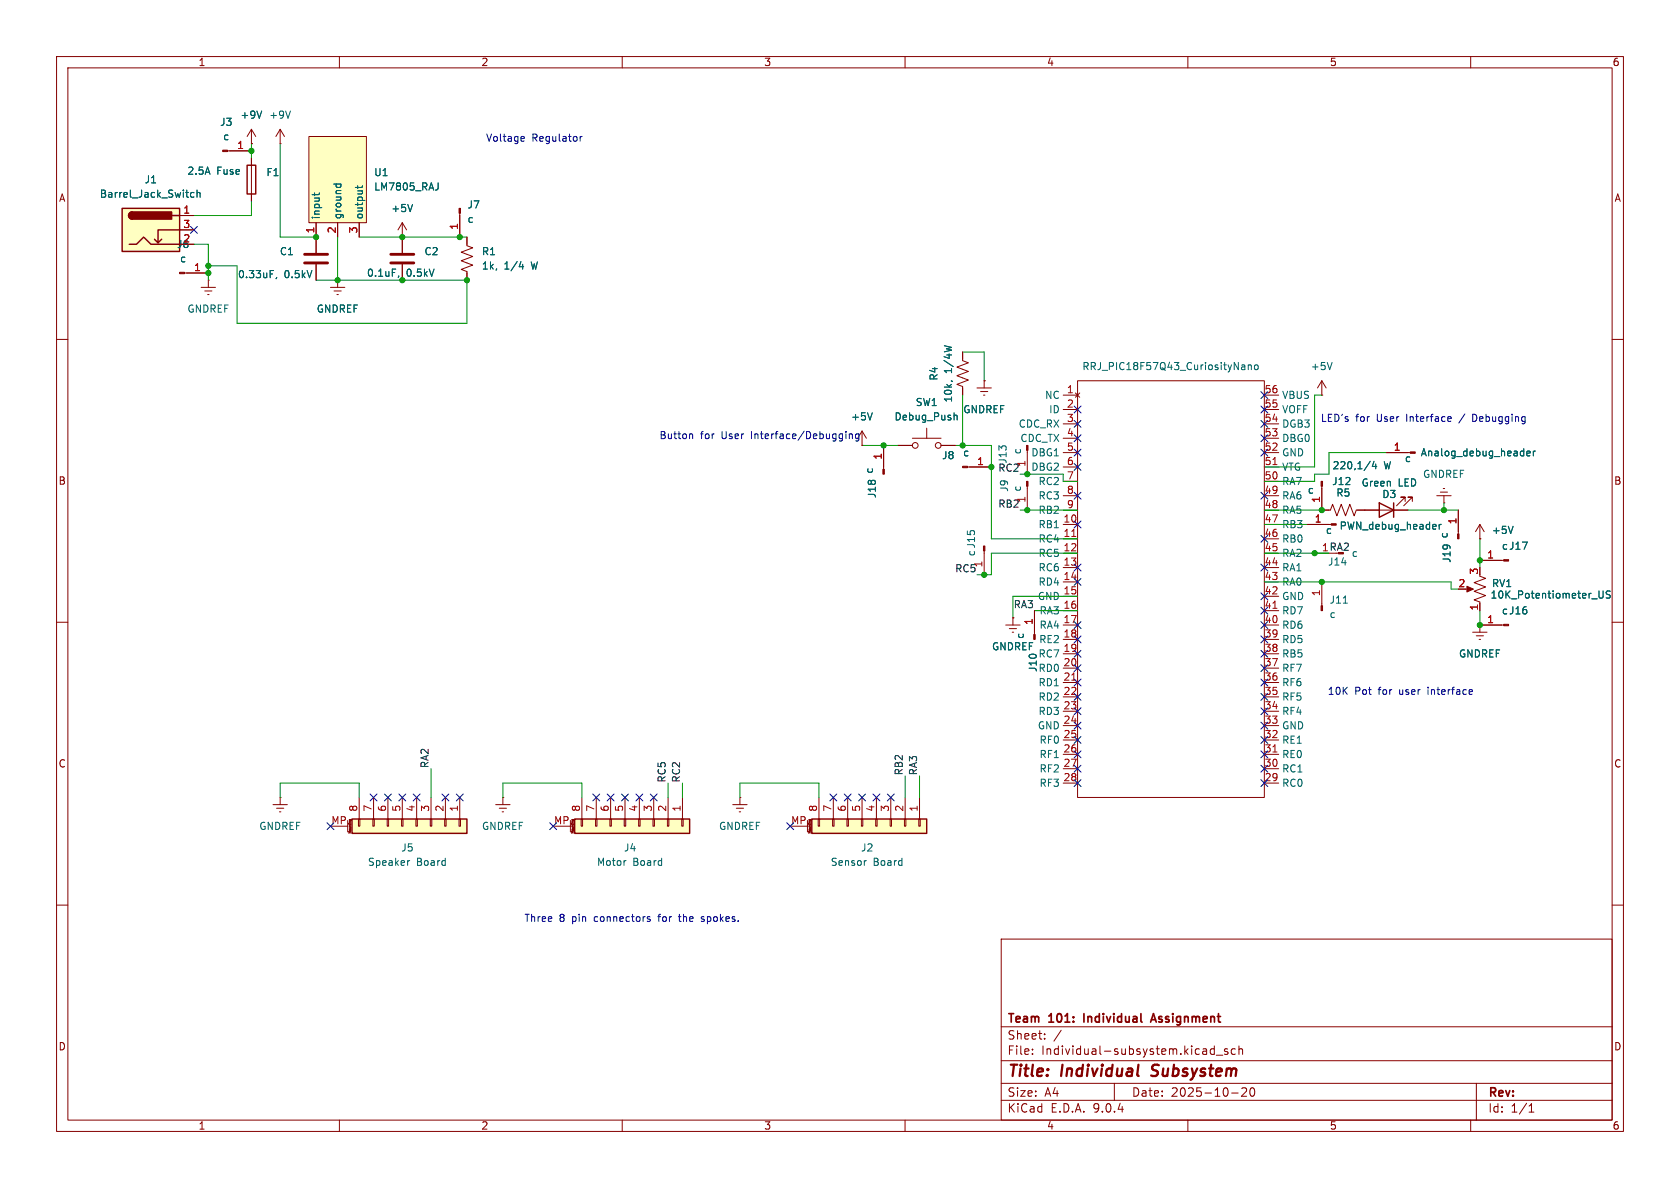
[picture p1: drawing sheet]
<svg xmlns="http://www.w3.org/2000/svg" width="297mm" height="210mm" viewBox="0 0 297 210" stroke-linecap="round" stroke-linejoin="round" font-family="sans-serif">
<g fill="none" stroke="#840000" stroke-width=".18">
<path d="M10 10h277v190h-277zM12 12h273v186h-273zM60 10v2M110 10v2M160 10v2M210 10v2M260 10v2M44.4 27.9v7.7M81.3 37.7v4.2M58.4 50.8h2.6M59.1 51.4h1.2M59.6 52.1h.2"/>
<path d="M59.7 49.5h.1M59.7 49.5v1.3M82.5 41.9v1.5l1.1 .4-2.1 .8 2.1 .7-2.1 .8 2.1 .8-2.1 .7 1 .4v1.5M10 60h2M285 60h2M245.1 80h4.2M254 87.6h2.5M254.6 87h1.3M255.1 86.4h.3M255.3 88.9h.1M255.3 87.6v1.3M257.8 90.2v4.2"/>
<path d="M261.6 95.3h.1M261.6 99.1h4.2M261.6 92.7l-.7 1.3M261.6 92.7l.8 1.3M261.6 92.7v2.6M10 110h2M261.6 110.5h4.2M285 110h2M10 160h2M177 166h108v32h-108zM285 160h2M60 198v2"/>
<path d="M110 198v2M160 198v2M177 194.5h108M177 191.5h108M177 187.5h108M177 181.5h108M182.5 186.3v.1M182.5 185.5v.1M184.7 183.6v.1M184.7 182.8v.1M187.6 182.1l-1.3 2M197 191.5v3"/>
<path d="M210 198v2M214 186.3l.2 .1 .5-.1M214.7 184.9v1.5M214.7 185.5l-.5-.1-.2 .1M215 186.5h1.2M217 185.5l-.3-.1-.2 .2v.2l.5 .2v.3h-.5M217.7 193.2h1.2M218.4 185.5l-.4-.1-.3 .3v.4l.1 .2h.6M219 185.5l.2-.1 .4 .1 .1 .9M219 184.9v1.5M220.3 192.4v.5l-.8 .9h.9M221.1 192.4l.2-.1a.81 .81 0 0 1 .6 .6 .81 .81 0 0 1-.3 .8l-.1 .1a.81 .81 0 0 1-.4-1.4z"/>
<path d="M260 198v2M261 191.5v6.5M270.3 196.6h.9M270.3 195.5l.4-.4v1.5"/>
</g>
<path d="M203.5 190.1l.3 .1M203.8 188.4l-.1 .2v.4" fill="none" stroke="#840000" stroke-width=".4"/>
<path d="M191.6 179.2v1.5M203.4 180.7l.5-1.5 .5 1.5M203.6 180.3h.7" fill="none" stroke="#840000" stroke-width=".3"/>
<g fill="#840000" stroke="#840000" stroke-width=".18">
<path d="M265.8 98.9h.9v.3h-.9z"/>
<path d="M265.8 110.4h.9v.2h-.9z"/>
<path d="M249.3 79.9h.9v.2h-.9z"/>
<path d="M257.7 94.4h.2v.9h-.2z"/>
<path d="M81.2 36.8h.2v.9h-.2z"/>
</g>
<path d="M91.8 47.1h.8M92.4 46.7v.9M271.1 79.7v.9M271.4 79.7l-.3 .3M267.5 93l-.4 1.3M269.9 80.2l.6-.2v-.2l-.4-.1-.2 .2 .1 .6h.5" fill="none" stroke="#006464" stroke-width=".18"/>
<path d="M43.7 29.2h1.5v5.1h-1.5z" fill="none" stroke="#840000" stroke-width=".25"/>
<path d="M21.6 36.8h10.1v7.7h-10.1z" fill="#ffffc2"/>
<path d="M21.6 36.8h10.1v7.7h-10.1zM23.4 37.5a.64 .64 0 0 0-.7 .6 .64 .64 0 0 0 .7 .6M30.5 38.1h1.2M22.9 43.2h1.2l1.3-1.3 1.3 1.3h5M28.6 42.3l-.7 .6M31.7 40.6h-3.8v2.3l-.6-.6" fill="none" stroke="#840000" stroke-width=".25"/>
<g fill="#840000" stroke="#840000" stroke-width=".25">
<path d="M22.9 37.7l.5-.2v1.2a.63 .63 0 0 1-.6-.4 .63 .63 0 0 1 .1-.6z"/>
<path d="M23.4 37.5h7v1.2h-7z"/>
</g>
<path d="M31.7 38.1h2.6M31.7 40.6h2.6M31.7 43.2h2.6" fill="none" stroke="#840000" stroke-width=".18"/>
<path d="M34.3 34.1l-.4-.1-.2 .3 .1 .5h.5M34.8 34.1l.2-.1 .3 .1 .1 .8M34.8 33.6v1.3" fill="none" stroke="#006464" stroke-width=".18"/>
<path d="M143.5 144.8h20.3v2.5h-20.3z" fill="#ffffc2"/>
<path d="M143.5 144.8h20.3v2.5h-20.3z" fill="none" stroke="#840000" stroke-width=".25"/>
<g fill="none" stroke="#840000" stroke-width=".18">
<path d="M188 69.9h2.5M188 72.4h2.5M188 74.9h2.5M188 77.5h2.5M190.1 69.5l.8 .7M190.5 67.3h33v73.7h-33zM190.9 69.5l-.8 .7M223.5 69.9h2.6M223.5 72.4h2.6M223.5 74.9h2.6M223.5 77.5h2.6M188 80h2.5"/>
<path d="M188 82.6h2.5M188 85.1h2.5M188 87.6h2.5M188 90.2h2.5M188 92.7h2.5M188 95.3h2.5M188 97.8h2.5M223.5 80h2.6M223.5 82.6h2.6M223.5 85.1h2.6M223.5 87.6h2.6M223.5 90.2h2.6"/>
<path d="M223.5 92.7h2.6M223.5 95.3h2.6M223.5 97.8h2.6M188 100.3h2.5M188 102.9h2.5M188 105.4h2.5M188 108h2.5M188 110.5h2.5M188 113h2.5M188 115.6h2.5M188 118.1h2.5M223.5 100.3h2.6"/>
<path d="M223.5 102.9h2.6M223.5 105.4h2.6M223.5 108h2.6M223.5 110.5h2.6M223.5 113h2.6M223.5 115.6h2.6M223.5 118.1h2.6M188 120.7h2.5M188 123.2h2.5M188 125.7h2.5M188 128.3h2.5M188 130.8h2.5"/>
<path d="M188 133.4h2.5M188 135.9h2.5M188 138.4h2.5M223.5 120.7h2.6M223.5 123.2h2.6M223.5 125.7h2.6M223.5 128.3h2.6M223.5 130.8h2.6M223.5 133.4h2.6M223.5 135.9h2.6M223.5 138.4h2.6M129.5 142.2h2.6"/>
<path d="M130.2 142.9h1.2M130.7 143.5h.2M130.8 141h.1M130.8 141v1.2M139.7 146.1h3M142.7 145v2.1M142.9 145.8h.3M143 144.9h.4v.1M143 144.9l.1 .1M143.1 145h.1M143.1 144.9h-.1M143.3 144.9h.1"/>
<path d="M143.3 147h-.4l.3 .1-.3 .1h.4M143.3 144.9v.1h-.2M143.4 145h.1M144.7 144.8h.2v1.3h-.2zM144.8 141v3.8M147.2 144.8h.2v1.3h-.2zM147.3 141v3.8M149.7 144.8h.3v1.3h-.3zM149.9 141v3.8M152.3 144.8h.2v1.3h-.2zM152.4 141v3.8M154.8 144.8h.3v1.3h-.3z"/>
<path d="M154.9 141v3.8M157.4 144.8h.2v1.3h-.2zM157.5 141v3.8M159.9 144.8h.2v1.3h-.2zM160 141v3.8M162.4 144.8h.3v1.3h-.3zM162.6 141v3.8"/>
</g>
<path d="M219.5 64.6h.5l.1 .7M219.5 65.3h.6M220.1 64.8l-.6 .1M220.7 64.6l.2-.1 .3 .1v.7M220.7 64.5v.8M221.8 64.6l.2-.1 .4 .1v.5l-.1 .2h-.3l-.2-.1zM153.2 152.1l-.3 .1" fill="none" stroke="#006464" stroke-width=".18"/>
<path d="M189.5 94.8h.7M225 82.1h.8M225 107.5h.8M189.5 120.2h.7M225 132.9h.8" fill="none" stroke="#a90000" stroke-width=".18"/>
<path d="M101.6 144.8h20.3v2.5h-20.3z" fill="#ffffc2"/>
<path d="M101.6 144.8h20.3v2.5h-20.3z" fill="none" stroke="#840000" stroke-width=".25"/>
<g fill="none" stroke="#840000" stroke-width=".18">
<path d="M32.6 48.3h4.2M158.7 78.7h2.6M161.3 77.5h5.1M163.8 75.7v1.8M166.4 78.7h2.5M97.8 146.1h3M100.8 145v2.1M101 145.8h.3M101.1 144.9h.4M101.1 144.9l.1 .1M101.2 145h.1M101.2 144.9h-.1"/>
<path d="M101.4 144.9h.1M101.4 147h-.4l.3 .1-.3 .1h.4M101.4 144.9v.1h-.2M101.5 144.9h.1M101.5 144.9v.1M102.7 144.8h.3v1.3h-.3zM102.9 141v3.8M105.3 144.8h.2v1.3h-.2zM105.4 141v3.8M107.8 144.8h.3v1.3h-.3zM107.9 141v3.8M110.4 144.8h.2v1.3h-.2z"/>
<path d="M110.5 141v3.8M112.9 144.8h.3v1.3h-.3zM113 141v3.8M115.4 144.8h.3v1.3h-.3zM115.6 141v3.8M118 144.8h.2v1.3h-.2zM118.1 141v3.8M120.5 144.8h.3v1.3h-.3zM120.6 141v3.8"/>
<circle cx="161.8" cy="78.7" r=".51"/>
<circle cx="165.9" cy="78.7" r=".51"/>
</g>
<path d="M168.7 73.5h.5v.7M110.6 152.1h.1" fill="none" stroke="#006464" stroke-width=".18"/>
<path d="M31.7 48.1h.9v.3h-.9z" fill="#840000" stroke="#840000" stroke-width=".18"/>
<path d="M62.2 144.8h20.3v2.5h-20.3z" fill="#ffffc2"/>
<path d="M243.8 88.9l2.6 1.3-2.6 1.2zM246.4 88.9v2.5M62.2 144.8h20.3v2.5h-20.3z" fill="none" stroke="#840000" stroke-width=".25"/>
<g fill="none" stroke="#840000" stroke-width=".18">
<path d="M35.6 50.8h2.5M36.2 51.4h1.3M36.7 52.1h.3M36.8 49.5h.1M36.8 49.5v1.3M55.9 41.9v2.8M55.9 46.7v2.8M152.4 78.7h.1M152.4 76.2l-.8 1.3M152.4 76.2l.8 1.3M152.4 76.2v2.5M156.2 78.7v4.3"/>
<path d="M233.7 69.9h.1M233.7 67.3l-.8 1.3M233.7 67.3l.7 1.3M233.7 67.3v2.6M171 82.6h4.3M231.1 92.7h4.3M233.7 86v4.2h1.5l.4-1 .7 2 .8-2 .8 2 .7-2 .8 2 .4-1h9.1M248.4 88.6v-.7h-.8h.8l-1.5 1.5M249.7 88.6v-.7h-.8h.8l-1.5 1.5M177.8 110.5h2.5M178.4 111.1h1.3M178.9 111.8h.3"/>
<path d="M179.1 109.2h.1M179.1 109.2v1.3M182.9 108v4.2M58.4 146.1h3.1M61.5 145v2.1M61.6 145.8h.4M61.8 144.9h.3v.1M61.8 144.9v.1M61.8 145h.1M61.8 144.9h.1M62 144.9h.1M62 147h-.4l.3 .1-.3 .1h.4"/>
<path d="M62 144.9v.1h-.2M62.1 145h.1M63.4 144.8h.2v1.3h-.2zM63.5 141v3.8M65.9 144.8h.3v1.3h-.3zM66 141v3.8M68.5 144.8h.2v1.3h-.2zM68.6 141v3.8M71 144.8h.2v1.3h-.2zM71.1 141v3.8M73.5 144.8h.3v1.3h-.3zM73.7 141v3.8"/>
<path d="M76.1 144.8h.2v1.3h-.2zM76.2 141v3.8M78.6 144.8h.3v1.3h-.3zM78.7 141v3.8M81.2 144.8h.2v1.3h-.2zM81.3 141v3.8M87.6 142.2h2.6M88.3 142.9h1.2M88.8 143.5h.2M88.9 141h.1M88.9 141v1.2"/>
</g>
<path d="M48.9 49l-.1 .3M154.2 73l-.4 1.2M235.5 64.1l-.4 1.2M242.2 81.5l-1 1.7M242.9 81.5l-.3 1h.8M243.2 82v.9M253.8 92.8l.1 .2-.6 .1M254.4 92.7v.8M254.8 92.7l-.4 .2M72.4 152.1l-.3 .2" fill="none" stroke="#006464" stroke-width=".18"/>
<path d="M53.8 45h4.1M53.8 46.5h4.1" fill="none" stroke="#840000" stroke-width=".51"/>
<g fill="#840000" stroke="#840000" stroke-width=".18">
<path d="M156.1 83h.2v.8h-.2z"/>
<path d="M182.8 112.2h.2v.8h-.2z"/>
<path d="M170.2 82.4h.8v.3h-.8z"/>
<path d="M233.6 85.1h.2v.9h-.2z"/>
<path d="M235.4 92.6h.8v.2h-.8z"/>
</g>
<path d="M54.6 24.1h10.2v15.3h-10.2z" fill="#ffffc2"/>
<g fill="none" stroke="#840000" stroke-width=".18">
<path d="M31.7 38.1h2.6M40.2 26.7h4.2M44.4 25.4h.1M44.4 22.9l-.7 1.2M44.4 22.9l.8 1.2M44.4 22.9v2.5M44.4 27.9v1.3M44.4 34.3v1.3M49.5 25.4h.1M49.5 22.9l-.7 1.2M49.5 22.9l.8 1.2M49.5 22.9v2.5"/>
<path d="M54.6 24.1h10.2v15.3h-10.2zM55.9 39.4v5.3M59.7 39.4v2.5M63.5 39.4v2.5M71.1 39.4l-.7 1.2M71.1 39.4l.8 1.2M71.1 39.4v5.3M81.3 38.1v3.8M31.7 40.6h2.6M31.7 43.2h2.6M33 48.3h3.8M55.9 46.7v2.8"/>
<path d="M59.7 49.5h.1M71.1 41.9h.1M71.1 46.7v2.8M82.5 41.9v1.3M82.5 48.3v1.2M152.4 78.7h.1M156.2 78.7v3.9M158.7 78.7h2.6M166.4 78.7h2.5M170.2 62.2v1.6l1 .3-2 .8 2 .8-2 .7 2 .8-2 .7 1 .4v1.6M172.7 68.6h2.6M173.4 69.2h1.2"/>
<path d="M173.9 69.9h.2M174 67.3h.1M174 67.3v1.3M181.6 79.6v4.2M171.4 82.6h3.9M174 97.4v4.2M181.6 86v4.2M231.1 92.7h3.8M232.4 97.8h3.8M233.7 86.4v3.8h1.2M240 90.2h3.8M245.1 80h3.8"/>
<path d="M246.4 90.2h2.5M257.8 90.2v3.8M261.6 95.3h.1M261.6 99.1h3.8M179.1 109.2h.1M182.9 108v3.8M233.7 102.9v4.2M259.1 104.1h1M260.3 111.8h2.6M261 112.4h1.3M261.5 113h.2M261.6 101.9l1 .3-2 .8 2 .8-2 .7 2 .8-2 .7 1 .4v1.6"/>
<path d="M261.6 110.5h.1M261.6 110.5v1.3M261.6 110.5h3.8M48.3 142.2h2.5M48.9 142.9h1.3M49.4 143.5h.3M49.5 141h.1M49.5 141v1.2"/>
</g>
<g fill="none" stroke="#006464" stroke-width=".18">
<path d="M46.3 19.6l-.5 1.3M51.3 19.6l-.4 1.3M34.3 34.1l-.4-.1-.2 .3 .1 .5h.5M34.8 34.1l.2-.1 .3 .1 .1 .8M34.8 33.6v1.3M55.6 34.1v.5M56.5 34.1l-.2 .3h-1.1M59 32.5h1.3M59.5 32.5l-.1 .4M60.2 32.5l.1 .4M63.2 32.8v.5M64.1 32.8l-.2 .3h-1.1"/>
<path d="M72.9 36.1l-.4 1.3M77.5 32.3v.9l-.4 .4M48.9 49l-.1 .3M70.5 48.8l-.1 .2M91.8 47.1h.8M92.4 46.7v.9M154.2 73l-.4 1.2M166.9 61.1l1.3 .3M168.2 67.3l.2 .2M168.7 73.5h.5v.7M271.1 79.7v.9M271.4 79.7l-.3 .3"/>
<path d="M242.2 81.5l-1 1.7M242.9 81.5l-.3 1h.8M243.2 82v.9M253.8 92.8l.1 .2-.6 .1M254.4 92.7v.8M254.8 92.7l-.4 .2M267.5 93l-.4 1.3M269.9 80.2l.6-.2v-.2l-.4-.1-.2 .2 .1 .6h.5M237.5 106.6h.7M282.7 104.5v1l.2 .2h.4l.1-.2v-1M284.7 104.5h-.5l-.2 .1v.3l.6 .3 .1 .3-.3 .2h-.5"/>
</g>
<path d="M69.1 45h4.1M69.1 46.5h4.1" fill="none" stroke="#840000" stroke-width=".51"/>
<g fill="#840000" stroke="#840000" stroke-width=".18">
<path d="M39.4 26.5h.8v.3h-.8z"/>
<path d="M181.5 78.7h.2v.9h-.2z"/>
<path d="M181.5 85.1h.2v.9h-.2z"/>
<path d="M173.9 96.5h.2v.9h-.2z"/>
<path d="M233.6 107.1h.2v.9h-.2z"/>
<path d="M259.3 103.6l1.2 .5-1.2 .5z"/>
</g>
<g fill="none" stroke="#009600" stroke-width=".18">
<path d="M44.4 25.4v2.5M44.4 35.6v2.5h-10.1M49.5 25.4v16.5h6.4M34.3 43.2h2.5v6.3M36.8 47h5.1v10.2h40.6v-7.7h-26.6M59.7 41.9v7.6M63.5 41.9h19M152.4 78.7h6.3M168.9 78.7h6.4v16.6h15.2M170.2 69.9v8.8M170.2 62.2h3.8v5.1M233.7 69.9h-1.3v12.7h-8.9"/>
<path d="M180.3 90.2h10.2M180.3 83.8h7.7v1.3h2.5M190.5 97.8h-15.2v3.8h-2.6M223.5 97.8h11.4M223.5 92.7h7.6M223.5 90.2h10.2M245.1 80h-10.2v3.8h-2.5v1.3h-8.9M248.9 90.2h8.9M255.3 88.9v1.3M261.6 95.3v5M182.9 108h7.6M190.5 105.4h-11.4v3.8"/>
<path d="M223.5 102.9h33v1.2h1.3M261.6 108v2.5M76.2 135.9v5.1M118.1 138.4v2.6M120.6 138.4v2.6M160 137.2v3.8M162.6 137.2v3.8M49.5 141v-2.6h14v2.6M88.9 141v-2.6h14v2.6M130.8 141v-2.6h14v2.6"/>
</g>
<g fill="none" stroke="#000084" stroke-width=".18">
<path d="M33.7 40l1.2 1.2M34.9 40l-1.2 1.2M189.9 74.3l1.2 1.2M189.9 79.4l1.2 1.2M189.9 76.9l1.2 1.2M189.9 71.8l1.2 1.2M191.1 74.3l-1.2 1.2M191.1 79.4l-1.2 1.2M191.1 76.9l-1.2 1.2M191.1 71.8l-1.2 1.2M222.9 76.9l1.2 1.2M222.9 71.8l1.2 1.2"/>
<path d="M222.9 74.3l1.2 1.2M222.9 79.4l1.2 1.2M222.9 69.2l1.2 1.3M224.1 69.2l-1.2 1.3M224.1 76.9l-1.2 1.2M224.1 71.8l-1.2 1.2M224.1 74.3l-1.2 1.2M224.1 79.4l-1.2 1.2M189.9 87l1.2 1.2M189.9 92.1l1.2 1.2M189.9 81.9l1.2 1.3M189.9 99.7l1.2 1.2"/>
<path d="M191.1 87l-1.2 1.2M191.1 92.1l-1.2 1.2M191.1 99.7l-1.2 1.2M191.1 81.9l-1.2 1.3M222.9 87l1.2 1.2M222.9 94.6l1.2 1.3M222.9 99.7l1.2 1.2M224.1 87l-1.2 1.2M224.1 94.6l-1.2 1.3M224.1 99.7l-1.2 1.2M189.9 102.3l1.2 1.2M189.9 115l1.2 1.2"/>
<path d="M189.9 117.5l1.2 1.2M189.9 112.4l1.2 1.2M189.9 109.9l1.2 1.2M191.1 102.3l-1.2 1.2M191.1 109.9l-1.2 1.2M191.1 115l-1.2 1.2M191.1 117.5l-1.2 1.2M191.1 112.4l-1.2 1.2M222.9 107.3l1.2 1.3M222.9 112.4l1.2 1.2M222.9 109.9l1.2 1.2M222.9 117.5l1.2 1.2"/>
<path d="M222.9 115l1.2 1.2M222.9 104.8l1.2 1.2M224.1 107.3l-1.2 1.3M224.1 112.4l-1.2 1.2M224.1 109.9l-1.2 1.2M224.1 117.5l-1.2 1.2M224.1 115l-1.2 1.2M224.1 104.8l-1.2 1.2M189.9 127.7l1.2 1.2M189.9 132.7l1.2 1.3M189.9 130.2l1.2 1.2M189.9 122.6l1.2 1.2"/>
<path d="M189.9 125.1l1.2 1.2M189.9 135.3l1.2 1.2M189.9 137.8l1.2 1.2M189.9 120l1.2 1.3M191.1 127.7l-1.2 1.2M191.1 132.7l-1.2 1.3M191.1 130.2l-1.2 1.2M191.1 122.6l-1.2 1.2M191.1 125.1l-1.2 1.2M191.1 137.8l-1.2 1.2M191.1 135.3l-1.2 1.2M191.1 120l-1.2 1.3"/>
<path d="M222.9 125.1l1.2 1.2M222.9 120l1.2 1.3M222.9 122.6l1.2 1.2M222.9 127.7l1.2 1.2M222.9 135.3l1.2 1.2M222.9 130.2l1.2 1.2M222.9 132.7l1.2 1.3M222.9 137.8l1.2 1.2M224.1 125.1l-1.2 1.2M224.1 120l-1.2 1.3M224.1 122.6l-1.2 1.2M224.1 127.7l-1.2 1.2"/>
<path d="M224.1 135.3l-1.2 1.2M224.1 130.2l-1.2 1.2M224.1 132.7l-1.2 1.3M224.1 137.8l-1.2 1.2M57.8 145.4l1.2 1.3M59 145.4l-1.2 1.3M65.4 140.4l1.2 1.2M66.6 140.4l-1.2 1.2M68 140.4l1.2 1.2M69.2 140.4l-1.2 1.2M70.5 140.4l1.2 1.2M71.7 140.4l-1.2 1.2"/>
<path d="M73.1 140.4l1.2 1.2M74.3 140.4l-1.2 1.2M78.1 140.4l1.2 1.2M79.3 140.4l-1.2 1.2M80.7 140.4l1.2 1.2M81.9 140.4l-1.2 1.2M97.2 145.4l1.2 1.3M98.4 145.4l-1.2 1.3M104.8 140.4l1.2 1.2M106 140.4l-1.2 1.2M107.3 140.4l1.3 1.2M108.6 140.4l-1.3 1.2"/>
<path d="M109.9 140.4l1.2 1.2M111.1 140.4l-1.2 1.2M112.4 140.4l1.2 1.2M113.6 140.4l-1.2 1.2M115 140.4l1.2 1.2M116.2 140.4l-1.2 1.2M139.1 145.4l1.2 1.3M140.3 145.4l-1.2 1.3M146.7 140.4l1.2 1.2M147.9 140.4l-1.2 1.2M149.3 140.4l1.2 1.2M150.5 140.4l-1.2 1.2"/>
<path d="M151.8 140.4l1.2 1.2M153 140.4l-1.2 1.2M154.3 140.4l1.2 1.2M155.5 140.4l-1.2 1.2M156.9 140.4l1.2 1.2M158.1 140.4l-1.2 1.2"/>
</g>
<g fill="none" stroke="#0000c2" stroke-width=".18">
<path d="M92.3 24.1l.3 .1 .1 .2-.6 .1M92.6 24.9l-.3 .1M102.6 24.1v.9M102.9 24.1l-.3 .3M122.1 76.7l.4 .2v.6M149.5 76.3v.1M149.5 76.7v.8M150.2 76.8l.1-.1 .3 .1 .1 .7M150.2 76.7v.8M151.8 76.8l-.3-.1-.3 .2 .2 .6h.4M151.8 76.7v1l-.2 .3-.3-.1M256.1 73.7h.4l.1 .3-.7 .1"/>
<path d="M256.5 74.4l-.4 .1M260.7 73.2h-.3v1.3h.3M260.1 121.9l.2 .3-.6 .1M260.3 122.7l-.2 .1M114.5 162.4l.4 .1 .1 .2-.2 .2-.4-.1M114.5 162.1h.4M119.9 162h.5M120.1 161.6l.1 1.2M124 162.8l.3 .1M124.3 162l-.3 .2v.2l.3 .1"/>
</g>
<g fill="#009600" stroke="#009600" stroke-width=".18">
<circle cx="233.7" cy="90.2" r=".46"/>
<circle cx="255.3" cy="90.2" r=".46"/>
<circle cx="71.1" cy="49.5" r=".46"/>
<circle cx="156.2" cy="78.7" r=".46"/>
<circle cx="71.1" cy="41.9" r=".46"/>
<circle cx="81.3" cy="41.9" r=".46"/>
<circle cx="82.5" cy="49.5" r=".46"/>
<circle cx="55.9" cy="41.9" r=".46"/>
<circle cx="36.8" cy="48.3" r=".46"/>
<circle cx="36.8" cy="47" r=".46"/>
<circle cx="59.7" cy="49.5" r=".46"/>
<circle cx="44.4" cy="26.7" r=".46"/>
<circle cx="175.3" cy="82.6" r=".46"/>
<circle cx="181.6" cy="83.8" r=".46"/>
<circle cx="181.6" cy="90.2" r=".46"/>
<circle cx="170.2" cy="78.7" r=".46"/>
<circle cx="174" cy="101.6" r=".46"/>
<circle cx="233.7" cy="102.9" r=".46"/>
<circle cx="261.6" cy="110.5" r=".46"/>
<circle cx="232.4" cy="97.8" r=".46"/>
<circle cx="261.6" cy="99.1" r=".46"/>
</g>
<g font-size="2.8" fill="#840000">
<text x="178" y="190.9">Title:</text>
<text x="187.7" y="190.9">Individual</text>
<text x="204.5" y="190.9">Subsystem</text>
</g>
<g font-size="2.1" fill="#840000">
<text x="178" y="184">Sheet:</text>
<text x="178" y="181.2">Team</text>
<text x="185.5" y="181.2">101:</text>
<text x="192.3" y="181.2">Individual</text>
<text x="204.9" y="181.2">Assignment</text>
<text x="178" y="186.7">File:</text>
<text x="184.1" y="186.7">Individual-subsystem.kicad_sch</text>
<text x="178" y="196.9">KiCad</text>
<text x="178" y="194.1">Size:</text>
<text x="184.7" y="194.1">A4</text>
<text x="185.7" y="196.9">E.D.A.</text>
<text x="193.3" y="196.9">9.0.4</text>
<text x="200" y="194.1">Date:</text>
<text x="207" y="194.1">2025-10-20</text>
<text x="263" y="194.3">Rev:</text>
<text x="263" y="196.9">Id:</text>
<text x="267.1" y="196.9">1/1</text>
</g>
<g font-size="1.8" fill="#840000">
<text x="35" y="11.9">1</text>
<text x="85" y="11.9">2</text>
<text x="135" y="11.9">3</text>
<text x="185" y="11.9">4</text>
<text x="235" y="11.9">5</text>
<text x="285" y="11.9">6</text>
<text x="10.3" y="35.9">A</text>
<text x="285.3" y="35.9">A</text>
<text x="10.3" y="85.9">B</text>
<text x="285.3" y="85.9">B</text>
<text x="10.3" y="135.9">C</text>
<text x="285.3" y="135.9">C</text>
<text x="10.3" y="185.9">D</text>
<text x="285.3" y="185.9">D</text>
<text x="35" y="199.9">1</text>
<text x="85" y="199.9">2</text>
<text x="135" y="199.9">3</text>
<text x="185" y="199.9">4</text>
<text x="235" y="199.9">5</text>
<text x="285" y="199.9">6</text>
</g>
<g font-size="1.8" fill="#006464">
<text x="38.8" y="22.5">J3</text>
<text x="42.4" y="21.2">+9V</text>
<text x="47.5" y="21.2">+9V</text>
<text x="39.4" y="25">c</text>
<text x="17.6" y="35.2">Barrel_Jack_Switch</text>
<text x="25.5" y="32.6">J1</text>
<text x="33" y="31.1">2.5A</text>
<text x="38.3" y="31.1">Fuse</text>
<text x="47" y="31.3">F1</text>
<text x="66" y="33.9">LM7805_RAJ</text>
<text x="66" y="31.3">U1</text>
<text x="56.7" y="38.9" transform="rotate(-90 56.7 38.9)">input</text>
<text x="60.6" y="38.9" transform="rotate(-90 60.6 38.9)">ground</text>
<text x="64.4" y="38.9" transform="rotate(-90 64.4 38.9)">output</text>
<text x="69.1" y="37.7">+5V</text>
<text x="82.6" y="37.1">J7</text>
<text x="82.6" y="39.6">c</text>
<text x="31.2" y="44">J6</text>
<text x="31.7" y="46.6">c</text>
<text x="49.4" y="45.3">C1</text>
<text x="74.9" y="45.3">C2</text>
<text x="85.1" y="45.3">R1</text>
<text x="85.1" y="47.9">1k,</text>
<text x="89.1" y="47.9">1/4</text>
<text x="94" y="47.9">W</text>
<text x="42" y="49.4">0.33uF,</text>
<text x="50.2" y="49.4">0.5kV</text>
<text x="64.8" y="49.1">0.1uF,</text>
<text x="71.8" y="49.1">0.5kV</text>
<text x="33" y="55.5">GNDREF</text>
<text x="55.9" y="55.5">GNDREF</text>
<text x="191.2" y="65.6">RRJ_PIC18F57Q43_CuriosityNano</text>
<text x="231.6" y="65.6">+5V</text>
<text x="161.8" y="72">SW1</text>
<text x="166" y="67.4" transform="rotate(-90 166 67.4)">R4</text>
<text x="168.5" y="71.3" transform="rotate(-90 168.5 71.3)">10k,</text>
<text x="168.5" y="66" transform="rotate(-90 168.5 66)">1/4W</text>
<text x="184.6" y="70.7">NC</text>
<text x="226.6" y="70.7">VBUS</text>
<text x="150.4" y="74.5">+5V</text>
<text x="158" y="74.5">Debug_Push</text>
<text x="170.2" y="73.3">GNDREF</text>
<text x="180" y="75.8">CDC_RX</text>
<text x="185.4" y="73.3">ID</text>
<text x="226.6" y="73.3">VOFF</text>
<text x="226.6" y="75.8">DGB3</text>
<text x="154.5" y="83.8" transform="rotate(-90 154.5 83.8)">c</text>
<text x="166.4" y="81.4">J8</text>
<text x="170.2" y="80.9">c</text>
<text x="180.3" y="78.3">CDC_TX</text>
<text x="180.7" y="80.4" transform="rotate(-90 180.7 80.4)">c</text>
<text x="182.2" y="80.9">DBG1</text>
<text x="182.2" y="83.4">DBG2</text>
<text x="226.6" y="78.3">DBG0</text>
<text x="226.6" y="80.9">GND</text>
<text x="226.6" y="83.4">VTG</text>
<text x="235.5" y="83.2">220,1/4</text>
<text x="244.6" y="83.2">W</text>
<text x="248.3" y="81.9">c</text>
<text x="251.1" y="80.9">Analog_debug_header</text>
<text x="155" y="88.2" transform="rotate(-90 155 88.2)">J18</text>
<text x="178.4" y="87" transform="rotate(-90 178.4 87)">J9</text>
<text x="180.7" y="87" transform="rotate(-90 180.7 87)">c</text>
<text x="183.5" y="86">RC2</text>
<text x="183.5" y="88.5">RC3</text>
<text x="226.6" y="86">RA7</text>
<text x="226.6" y="88.5">RA6</text>
<text x="231.1" y="87.5">c</text>
<text x="235.4" y="86">J12</text>
<text x="236.1" y="88">R5</text>
<text x="240.6" y="86.2">Green</text>
<text x="244.3" y="88.2">D3</text>
<text x="247.2" y="86.2">LED</text>
<text x="251.5" y="84.7">GNDREF</text>
<text x="183.5" y="91">RB2</text>
<text x="183.5" y="93.6">RB1</text>
<text x="226.6" y="91">RA5</text>
<text x="226.6" y="93.6">RB3</text>
<text x="234.3" y="94.6">c</text>
<text x="236.7" y="93.8">PWN_debug_header</text>
<text x="256.1" y="95.3" transform="rotate(-90 256.1 95.3)">c</text>
<text x="263.6" y="94.6">+5V</text>
<text x="172.6" y="98.4" transform="rotate(-90 172.6 98.4)">c J15</text>
<text x="183.5" y="96.1">RC4</text>
<text x="183.5" y="98.7">RC5</text>
<text x="183.5" y="101.2">RC6</text>
<text x="226.6" y="96.1">RB0</text>
<text x="226.6" y="98.7">RA2</text>
<text x="226.6" y="101.2">RA1</text>
<text x="234.7" y="100.2">J14</text>
<text x="238.9" y="98.7">c</text>
<text x="256.6" y="99.6" transform="rotate(-90 256.6 99.6)">J19</text>
<text x="265.4" y="97.4">c J17</text>
<text x="183.4" y="106.3">GND</text>
<text x="183.5" y="103.7">RD4</text>
<text x="226.6" y="103.7">RA0</text>
<text x="226.6" y="106.3">GND</text>
<text x="235" y="106.9">J11</text>
<text x="263.4" y="106">10K_Potentiometer_US</text>
<text x="263.7" y="104">RV1</text>
<text x="181.2" y="113" transform="rotate(-90 181.2 113)">c</text>
<text x="183.6" y="113.9">RE2</text>
<text x="183.7" y="108.8">RA3</text>
<text x="183.7" y="111.4">RA4</text>
<text x="226.6" y="108.8">RD7</text>
<text x="226.6" y="111.4">RD6</text>
<text x="226.6" y="113.9">RD5</text>
<text x="235" y="109.4">c</text>
<text x="265.4" y="108.8">c J16</text>
<text x="175.3" y="115.2">GNDREF</text>
<text x="183.5" y="118.9" transform="rotate(-90 183.5 118.9)">J10</text>
<text x="183.5" y="116.4">RC7</text>
<text x="183.5" y="119">RD0</text>
<text x="226.6" y="116.4">RB5</text>
<text x="226.6" y="119">RF7</text>
<text x="257.8" y="116.4">GNDREF</text>
<text x="183.5" y="121.5">RD1</text>
<text x="183.5" y="124.1">RD2</text>
<text x="226.6" y="121.5">RF6</text>
<text x="226.6" y="124.1">RF5</text>
<text x="183.4" y="129.1">GND</text>
<text x="183.5" y="126.6">RD3</text>
<text x="183.7" y="131.7">RF0</text>
<text x="226.6" y="126.6">RF4</text>
<text x="226.6" y="129.1">GND</text>
<text x="226.6" y="131.7">RE1</text>
<text x="183.7" y="134.2">RF1</text>
<text x="183.7" y="136.8">RF2</text>
<text x="226.6" y="134.2">RE0</text>
<text x="226.6" y="136.8">RC1</text>
<text x="183.7" y="139.3">RF3</text>
<text x="226.6" y="139.3">RC0</text>
<text x="45.7" y="146.9">GNDREF</text>
<text x="85.1" y="146.9">GNDREF</text>
<text x="127" y="146.9">GNDREF</text>
<text x="64.9" y="153.3">Speaker</text>
<text x="70.8" y="150.7">J5</text>
<text x="73.6" y="153.3">Board</text>
<text x="105.4" y="153.3">Motor</text>
<text x="110.2" y="150.7">J4</text>
<text x="111.9" y="153.3">Board</text>
<text x="146.8" y="153.3">Sensor</text>
<text x="152.1" y="150.7">J2</text>
<text x="154.4" y="153.3">Board</text>
</g>
<g font-size="1.8" fill="#a90000">
<text x="41.8" y="26.4">1</text>
<text x="32.3" y="37.8">1</text>
<text x="32.3" y="40.4">3</text>
<text x="55.6" y="41.3" transform="rotate(-90 55.6 41.3)">1</text>
<text x="59.4" y="41.3" transform="rotate(-90 59.4 41.3)">2</text>
<text x="63.2" y="41.3" transform="rotate(-90 63.2 41.3)">3</text>
<text x="81" y="40.7" transform="rotate(-90 81 40.7)">1</text>
<text x="32.3" y="42.9">2</text>
<text x="34.2" y="48">1</text>
<text x="188.5" y="69.6">1</text>
<text x="223.5" y="69.6">56</text>
<text x="188.5" y="72.1">2</text>
<text x="188.5" y="74.7">3</text>
<text x="188.5" y="77.2">4</text>
<text x="223.5" y="72.1">55</text>
<text x="223.5" y="74.7">54</text>
<text x="223.5" y="77.2">53</text>
<text x="156" y="81.4" transform="rotate(-90 156 81.4)">1</text>
<text x="172.6" y="82.3">1</text>
<text x="188.5" y="79.8">5</text>
<text x="188.5" y="82.3">6</text>
<text x="223.5" y="79.8">52</text>
<text x="223.5" y="82.3">51</text>
<text x="246.3" y="79.8">1</text>
<text x="188.5" y="84.8">7</text>
<text x="188.5" y="87.4">8</text>
<text x="188.5" y="89.9">9</text>
<text x="223.5" y="84.8">50</text>
<text x="223.5" y="87.4">49</text>
<text x="223.5" y="89.9">48</text>
<text x="233.4" y="89" transform="rotate(-90 233.4 89)">1</text>
<text x="187.9" y="92.5">10</text>
<text x="187.9" y="95">11</text>
<text x="223.5" y="92.5">47</text>
<text x="223.5" y="95">46</text>
<text x="232.3" y="92.5">1</text>
<text x="257.6" y="92.8" transform="rotate(-90 257.6 92.8)">1</text>
<text x="187.9" y="97.5">12</text>
<text x="187.9" y="100.1">13</text>
<text x="223.5" y="97.5">45</text>
<text x="223.5" y="100.1">44</text>
<text x="261.4" y="101.7" transform="rotate(-90 261.4 101.7)">3</text>
<text x="262.8" y="98.8">1</text>
<text x="187.9" y="102.6">14</text>
<text x="187.9" y="105.2">15</text>
<text x="187.9" y="107.7">16</text>
<text x="223.5" y="102.6">43</text>
<text x="223.5" y="105.2">42</text>
<text x="223.5" y="107.7">41</text>
<text x="233.4" y="105.5" transform="rotate(-90 233.4 105.5)">1</text>
<text x="257.7" y="103.9">2</text>
<text x="182.6" y="110.6" transform="rotate(-90 182.6 110.6)">1</text>
<text x="187.9" y="110.2">17</text>
<text x="187.9" y="112.8">18</text>
<text x="223.5" y="110.2">40</text>
<text x="223.5" y="112.8">39</text>
<text x="261.4" y="108" transform="rotate(-90 261.4 108)">1</text>
<text x="262.8" y="110.2">1</text>
<text x="187.9" y="115.3">19</text>
<text x="187.9" y="117.9">20</text>
<text x="223.5" y="115.3">38</text>
<text x="223.5" y="117.9">37</text>
<text x="187.9" y="120.4">21</text>
<text x="187.9" y="122.9">22</text>
<text x="187.9" y="125.5">23</text>
<text x="223.5" y="120.4">36</text>
<text x="223.5" y="122.9">35</text>
<text x="223.5" y="125.5">34</text>
<text x="187.9" y="128">24</text>
<text x="187.9" y="130.6">25</text>
<text x="223.5" y="128">33</text>
<text x="223.5" y="130.6">32</text>
<text x="187.9" y="133.1">26</text>
<text x="187.9" y="135.6">27</text>
<text x="223.5" y="133.1">31</text>
<text x="223.5" y="135.6">30</text>
<text x="63.2" y="143.6" transform="rotate(-90 63.2 143.6)">8</text>
<text x="65.8" y="143.6" transform="rotate(-90 65.8 143.6)">7</text>
<text x="68.3" y="143.6" transform="rotate(-90 68.3 143.6)">6</text>
<text x="70.9" y="143.6" transform="rotate(-90 70.9 143.6)">5</text>
<text x="73.4" y="143.6" transform="rotate(-90 73.4 143.6)">4</text>
<text x="75.9" y="143.6" transform="rotate(-90 75.9 143.6)">3</text>
<text x="78.5" y="143.6" transform="rotate(-90 78.5 143.6)">2</text>
<text x="81" y="143.6" transform="rotate(-90 81 143.6)">1</text>
<text x="102.6" y="143.6" transform="rotate(-90 102.6 143.6)">8</text>
<text x="105.2" y="143.6" transform="rotate(-90 105.2 143.6)">7</text>
<text x="107.7" y="143.6" transform="rotate(-90 107.7 143.6)">6</text>
<text x="110.2" y="143.6" transform="rotate(-90 110.2 143.6)">5</text>
<text x="112.8" y="143.6" transform="rotate(-90 112.8 143.6)">4</text>
<text x="115.3" y="143.6" transform="rotate(-90 115.3 143.6)">3</text>
<text x="117.9" y="143.6" transform="rotate(-90 117.9 143.6)">2</text>
<text x="120.4" y="143.6" transform="rotate(-90 120.4 143.6)">1</text>
<text x="144.5" y="143.6" transform="rotate(-90 144.5 143.6)">8</text>
<text x="147.1" y="143.6" transform="rotate(-90 147.1 143.6)">7</text>
<text x="149.6" y="143.6" transform="rotate(-90 149.6 143.6)">6</text>
<text x="152.1" y="143.6" transform="rotate(-90 152.1 143.6)">5</text>
<text x="154.7" y="143.6" transform="rotate(-90 154.7 143.6)">4</text>
<text x="157.2" y="143.6" transform="rotate(-90 157.2 143.6)">3</text>
<text x="159.8" y="143.6" transform="rotate(-90 159.8 143.6)">2</text>
<text x="162.3" y="143.6" transform="rotate(-90 162.3 143.6)">1</text>
<text x="187.9" y="138.2">28</text>
<text x="223.5" y="138.2">29</text>
<text x="58.5" y="145.8">MP</text>
<text x="97.9" y="145.8">MP</text>
<text x="139.8" y="145.8">MP</text>
</g>
<g font-size="1.8" fill="#0000c2">
<text x="85.8" y="25.3">Voltage</text>
<text x="94" y="25.3">Regulator</text>
<text x="116.5" y="77.8">Button</text>
<text x="123.8" y="77.8">for</text>
<text x="127.7" y="77.8">User</text>
<text x="133.1" y="77.8">Interface/Debugging</text>
<text x="233.4" y="74.8">LED's</text>
<text x="239.7" y="74.8">for</text>
<text x="243.5" y="74.8">User</text>
<text x="248.9" y="74.8">Interface</text>
<text x="258.5" y="74.8">/</text>
<text x="261" y="74.8">Debugging</text>
<text x="234.6" y="123">10K</text>
<text x="239.5" y="123">Pot</text>
<text x="243.8" y="123">for</text>
<text x="247.6" y="123">user</text>
<text x="252.9" y="123">interface</text>
<text x="92.6" y="163.2">Three</text>
<text x="98.9" y="163.2">8</text>
<text x="101.2" y="163.2">pin</text>
<text x="105.3" y="163.2">connectors</text>
<text x="116.9" y="163.2">for</text>
<text x="120.7" y="163.2">the</text>
<text x="124.9" y="163.2">spokes.</text>
</g>
<g font-size="1.8" fill="#0f0f0f">
<text x="176.4" y="83.5">RC2</text>
<text x="178.2" y="82.1" transform="rotate(-90 178.2 82.1)">J13</text>
<text x="181.4" y="82.6" transform="rotate(-90 181.4 82.6)">1</text>
<text x="176.4" y="89.8">RB2</text>
<text x="181.4" y="89" transform="rotate(-90 181.4 89)">1</text>
<text x="168.8" y="101.3">RC5</text>
<text x="173.7" y="100.4" transform="rotate(-90 173.7 100.4)">1</text>
<text x="233.6" y="97.5">1 RA2</text>
<text x="179.1" y="107.6">RA3</text>
<text x="75.9" y="135.9" transform="rotate(-90 75.9 135.9)">RA2</text>
<text x="159.7" y="137.2" transform="rotate(-90 159.7 137.2)">RB2</text>
<text x="162.2" y="137.2" transform="rotate(-90 162.2 137.2)">RA3</text>
<text x="117.8" y="138.4" transform="rotate(-90 117.8 138.4)">RC5</text>
<text x="120.3" y="138.4" transform="rotate(-90 120.3 138.4)">RC2</text>
</g>
<g font-size=".5" fill="#840000">
<text x="62.3" y="147.5" transform="rotate(-90 62.3 147.5)">Mounting</text>
<text x="101.6" y="147.5" transform="rotate(-90 101.6 147.5)">Mounting</text>
<text x="143.5" y="147.5" transform="rotate(-90 143.5 147.5)">Mounting</text>
</g>
</svg>
